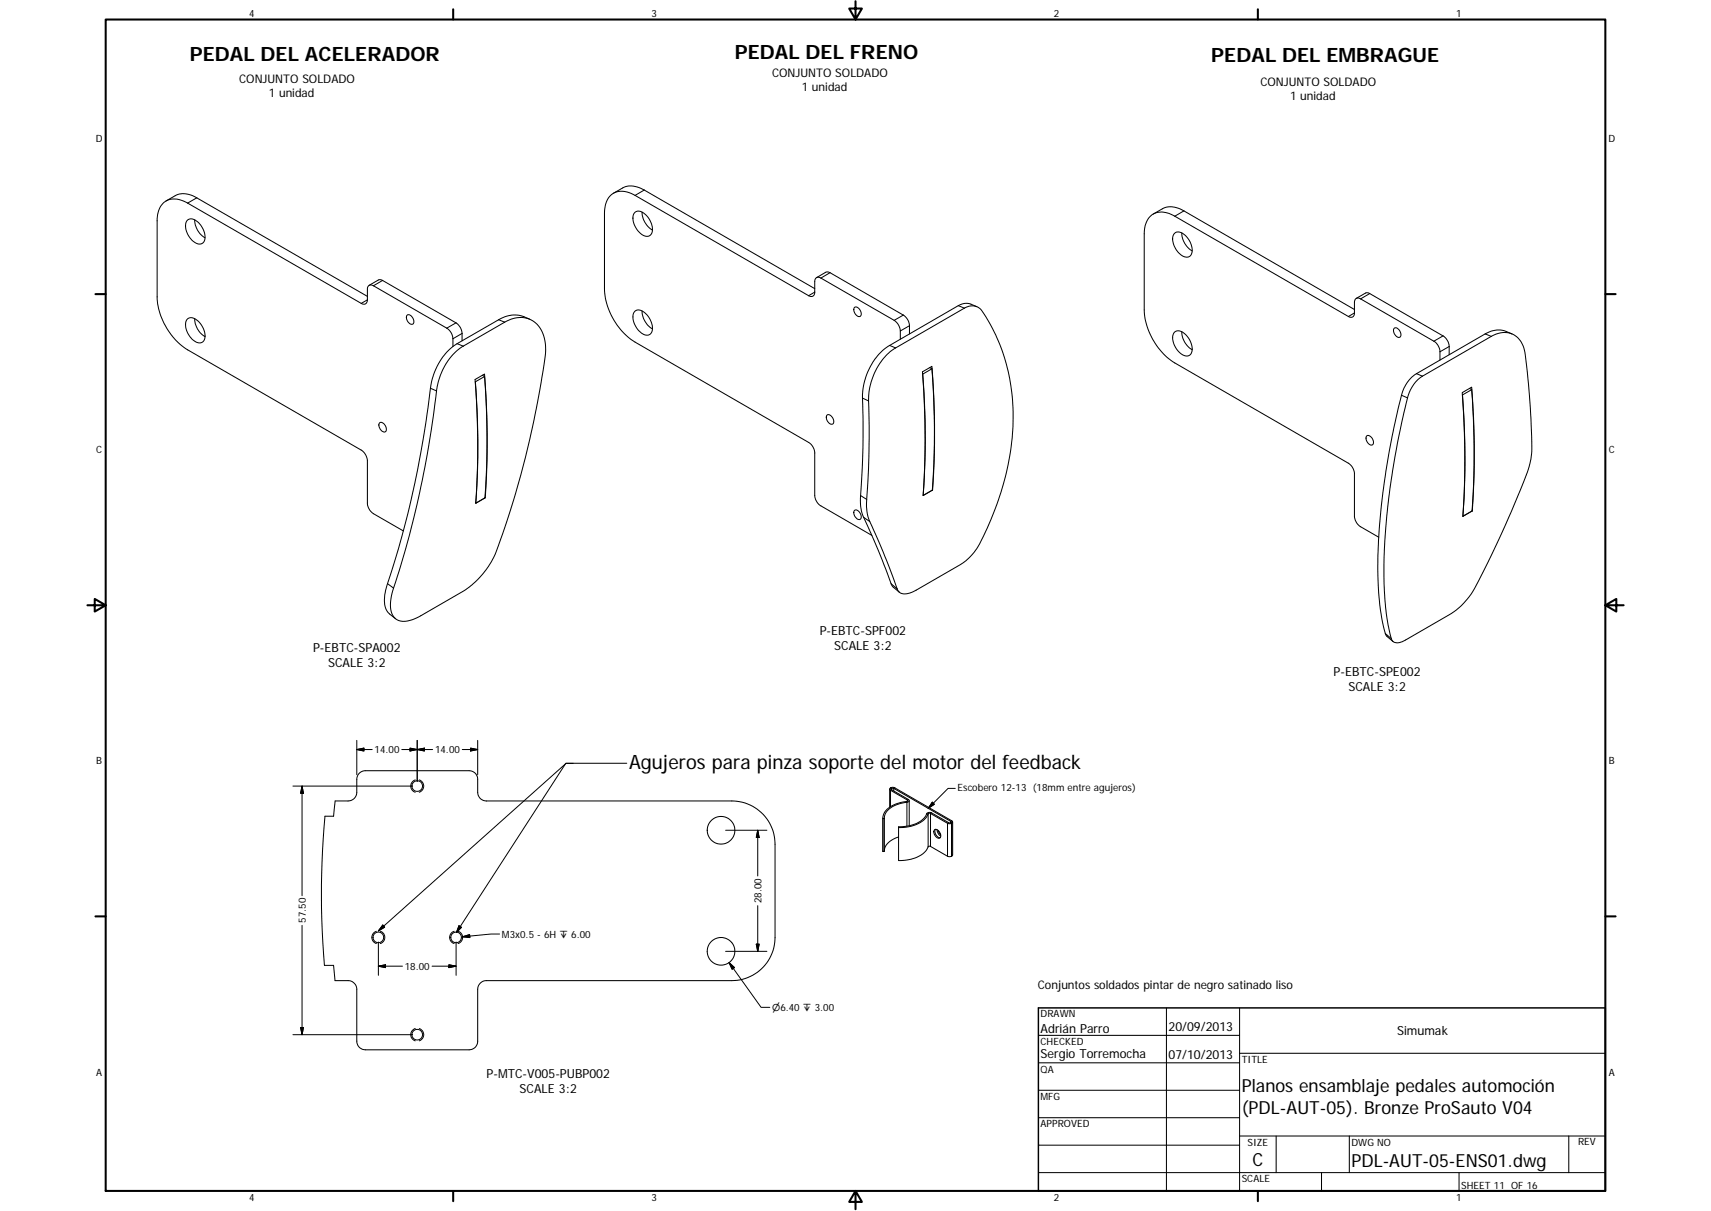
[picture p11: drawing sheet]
<svg xmlns="http://www.w3.org/2000/svg" width="594mm" height="420mm" viewBox="0 0 594 420" stroke-linecap="round" stroke-linejoin="round" font-family="sans-serif">
<g fill="none" stroke="#000" stroke-width=".36">
<path d="M57.7 69.7l3.1-1.8a7.3 7.3 0 0 1 7.5 .7l59.3 34.2M65.1 76.3a3.1 3.1 0 0 1 4.2 1.3 5.8 5.8 0 0 1 1.4 6.5 2.7 2.7 0 0 1-4-.7 6 6 0 0 1-1.8-6.8zM67.6 76.3a7.3 7.3 0 0 0 3.6 6.2M213 67l3.2-1.8a7.4 7.4 0 0 1 7.5 .7l59.2 34.2M220.5 73.6a3.1 3.1 0 0 1 4.1 1.3 5.9 5.9 0 0 1 1.4 6.5 2.64 2.64 0 0 1-4-.7 5.9 5.9 0 0 1-1.7-6.8zM222.9 73.6a7.4 7.4 0 0 0 3.6 6.2M400.4 74.3l3.2-1.8a7.3 7.3 0 0 1 7.5 .7l59.2 34.2M128.2 99l3.3-2 1.1 .2 25.7 14.8 1.3 1.3 .7 1.4 .1 3.6M283.5 96.3l3.4-1.9 1.3 .2 25.4 14.7 1.1 1 .8 1.3 .3 1.1v3.1M407.7 81.1a2.68 2.68 0 0 1 4 .7 6.1 6.1 0 0 1 1.7 6.8 2.74 2.74 0 0 1-4-.7 6 6 0 0 1-1.7-6.8zM410.3 80.8a7.4 7.4 0 0 0 3.6 6.3M65.1 110.6a3.1 3.1 0 0 1 4.2 1.3 5.8 5.8 0 0 1 1.4 6.4 2.7 2.7 0 0 1-4-.6 6 6 0 0 1-1.8-6.9z"/>
<path d="M67.6 110.6a7.3 7.3 0 0 0 3.6 6.2M141.4 109.3a2.08 2.08 0 0 1 1.9 3.2 2.16 2.16 0 0 1-1.9-3.2zM184 110.8l-2.1-.9a9.8 9.8 0 0 0-8.8 1l-14.4 8.3a21.6 21.6 0 0 0-9.2 15.5 350.2 350.2 0 0 1-15.7 70.4 8.1 8.1 0 0 0 1.3 7.7l2.2 1.9M220.5 107.9a3.1 3.1 0 0 1 4.1 1.3 5.9 5.9 0 0 1 1.4 6.5 2.64 2.64 0 0 1-4-.7 5.9 5.9 0 0 1-1.7-6.8zM222.9 107.9a7.4 7.4 0 0 0 3.6 6.2M296.7 106.6a2.08 2.08 0 0 1 1.9 3.2 2.2 2.2 0 0 1-1.9-3.2zM312.6 117.7l-.1-3.5-.7-1.8-1.1-1.1-25.7-14.8a1.3 1.3 0 0 0-1.5-.2 1.3 1.3 0 0 0-.6 1.4v3.6a1.29 1.29 0 0 1-.6 1.4 1.29 1.29 0 0 1-1.5-.1l-60.3-34.8a7 7 0 0 0-8.6 .1 8.6 8.6 0 0 0-2 6v26.4a23.5 23.5 0 0 0 10.6 18.4l60.5 35 1.3 1.4 .6 1.7v15.1l.3 1.4 .5 1 1 1 18 10.5M339.2 106.4l-2.1-.9a4.9 4.9 0 0 0-4.4 .5l-23.8 13.8a21.7 21.7 0 0 0-9.4 18.3 353.4 353.4 0 0 1-.7 36.4l.3 2.7 .7 2.1a327 327 0 0 1 10.1 24.1l2.4 2.1M407.7 115.4a2.68 2.68 0 0 1 4 .7 6.1 6.1 0 0 1 1.7 6.8 2.69 2.69 0 0 1-4-.7 6 6 0 0 1-1.7-6.8zM410.3 115.1a7.4 7.4 0 0 0 3.6 6.2M470.9 103.5l3.4-1.9 1 .1 26 15 1 1.1 .8 1.7 .1 3.6M484.1 113.9a2.05 2.05 0 0 1 1.9 .9 2.05 2.05 0 0 1 0 2.2 2.17 2.17 0 0 1-1.9-3.1z"/>
<path d="M525 115.9l-2-.9a8.2 8.2 0 0 0-7.3 .8l-23.9 13.8a12.4 12.4 0 0 0-5.2 7.5 239.1 239.1 0 0 0-8 66.2 51.9 51.9 0 0 0 2.9 17.4l2.2 1.9M157.3 120.2l-.2-3.7-.7-1.4-1-1.1-25.7-14.9a1.28 1.28 0 0 0-1.5-.1 1.28 1.28 0 0 0-.6 1.4v3.6a1.3 1.3 0 0 1-.7 1.4 1.3 1.3 0 0 1-1.5-.1l-60.3-34.8a7 7 0 0 0-8.5 .1 8.4 8.4 0 0 0-2 6v26.4a23.6 23.6 0 0 0 10.5 18.4l60.6 34.9 1.2 1.5 .6 1.7 .1 15.4 .4 1.4 .6 1 1.1 .9 10.4 6M157.7 122.6l2.7-2.2 14.8-8.6a8.7 8.7 0 0 1 13.9 6.1 25.2 25.2 0 0 1-.5 10.7 309.4 309.4 0 0 1-17.4 65.1 30.1 30.1 0 0 1-10.7 11.6l-14.4 8.3a8.6 8.6 0 0 1-8.4 1.3 6.4 6.4 0 0 1-2-6.8 49.9 49.9 0 0 1 2.9-10.1 370.4 370.4 0 0 0 13.4-64.7 22.3 22.3 0 0 1 5.7-10.7zM167.5 130.2l.7 .4M168.2 130.6a280.8 280.8 0 0 1 .2 42.1M168.2 130.6l-3.1 1.9a277.5 277.5 0 0 1 .1 42.1M308.1 122.9l2.4-1.9 24.3-14.1a4.3 4.3 0 0 1 6.2 1 67.7 67.7 0 0 1 9.5 50.7 100.2 100.2 0 0 1-11.8 32.4l-2.3 2.6-2 1.7-17.4 10a4.1 4.1 0 0 1-5 0l-.4-.7a318.4 318.4 0 0 0-10.2-25.1l-.5-4.3a400.4 400.4 0 0 0 .8-38.7 23 23 0 0 1 6.4-13.6zM322.8 127.6l.8 .4M323.6 128a277.2 277.2 0 0 1 .1 42.1M323.6 128l-3.2 1.8a281.2 281.2 0 0 1 .1 42.1M492.3 131.7l1.6-1.2 23.9-13.8a7.3 7.3 0 0 1 11.7 5.6 240.7 240.7 0 0 1 2.2 35.6l-.6 3.4a310.9 310.9 0 0 1-20.4 44.9 25 25 0 0 1-7.3 7l-16.2 9.3a2.63 2.63 0 0 1-4-.7l-.4-1.2a112.3 112.3 0 0 1-1.8-35.8 254.7 254.7 0 0 1 8.5-49l1.4-2.5zM500 124.9l-.1-3.5-.7-1.8-.8-.8-26-15.1a1.29 1.29 0 0 0-1.5-.2 1.29 1.29 0 0 0-.6 1.4v3.7a1.28 1.28 0 0 1-.6 1.4 1.28 1.28 0 0 1-1.5-.2l-60.3-34.8a6.6 6.6 0 0 0-9.3 1 9 9 0 0 0-1.3 5.1v26.4a23.4 23.4 0 0 0 10.6 18.4l60.6 35 1.2 1.4 .6 1.8v15l.2 1.4 .6 1 1 1.1 6.6 3.8"/>
<path d="M507.7 136.2l3.3-1.9a284.1 284.1 0 0 1 .2 43l-3.3 1.9a292 292 0 0 0-.2-43zM507.8 137a289 289 0 0 1 .1 42.1M510.2 134.7l.8 .5M511 135.2l-3.3 1.8M511 135.2a284.4 284.4 0 0 1 .1 42.1M131.9 146.6a2.09 2.09 0 0 1 1.9 3.2 2.15 2.15 0 0 1-1.9-3.2zM287.2 144a2.08 2.08 0 0 1 1.9 3.1 2.16 2.16 0 0 1-1.9-3.1zM474.6 151.2a2.09 2.09 0 0 1 1.9 3.2 2.2 2.2 0 0 1-1.9-3.2zM168.4 172.7l-3.2 1.9a292.3 292.3 0 0 0-.3-42.9l3.3-1.9a291.3 291.3 0 0 1 .3 42.9M296.7 177a2.15 2.15 0 0 1 2.3 2.7 .99 .99 0 0 1-1 .6 .99 .99 0 0 1-.9-.7 1.96 1.96 0 0 1-.4-2.6zM323.7 170l-3.2 1.9a284.3 284.3 0 0 0-.2-42.9l3.3-1.9a287.4 287.4 0 0 1 .2 42.9M511.1 177.2l.1 .1"/>
<path d="M124.7 268.3l1-.7 1.2-.2h36a2.93 2.93 0 0 1 3 3v4.5a3 3 0 0 0 3 3h85.2a15 15 0 0 1 15 15v32.3a15 15 0 0 1-15 15h-85.2a3 3 0 0 0-3 3v18a2.93 2.93 0 0 1-3 3h-36a2.96 2.96 0 0 1-3-3v-18a3 3 0 0 0-3-3h-4.6l-.5-5.3h-3.2a296.4 296.4 0 0 1 .2-51.7h3l.6-5.3h4.5a3 3 0 0 0 3-3v-4.9zM308.9 273.8v6.3M315.7 277.8v8.7M306.6 283.8v11.6h.5v-11.4M307.1 284a5.8 5.8 0 0 1 4.9-5l2.9-.6a.56 .56 0 0 0 .7-.3 .56 .56 0 0 0-.2-.7l-5.9-3.4a.45 .45 0 0 1 .2-.6 .45 .45 0 0 1 .6 .1l20 11.7-.8 .3-6.2-3.6a1.4 1.4 0 0 0-1.9 1.3 10.9 10.9 0 0 1-9.4 3.7v11.7a11.5 11.5 0 0 0 9.9-3.9l.4-1 .5-.1 6.3 3.5 .9 .1 .7-.4 .1-11.6M307.1 284h-.5a5.9 5.9 0 0 1 4.7-5.2l3.5-.7 .4-.4-6-3.5a.68 .68 0 0 1 0-.9 .68 .68 0 0 1 .9-.1l20.3 11.6a.61 .61 0 0 1 .2 .8 .61 .61 0 0 1-.8 .2l-.8-.2-6-3.4a.92 .92 0 0 0-1.1 1 11.3 11.3 0 0 1-9.9 3.9M312 290.4a6.3 6.3 0 0 0-4.9 4.7M324.5 287.8a1.94 1.94 0 0 1 1.8 2.9 1.96 1.96 0 0 1-1.8-2.9zM324.8 287.7a2.14 2.14 0 0 0 1.6 2.9M325.4 287.9l.4 1.4 .8 .8M325.7 288.1l.9 1.5M360.5 359.2h69.9"/>
<path d="M405 349.7v63.5M430.4 349.7v63.5M360.5 368.7h69.9M360.5 378.3h69.9M430.4 365.4h127M360.5 387.8h69.9M360.5 397.3h69.9M430.4 394.1h127M443.1 394.1v12.7M468.5 394.1v12.7M544.7 394.1v12.7M360.5 406.8h196.9"/>
<path d="M458.8 406.8v6.4M506.6 406.8v6.4"/>
<circle cx="144.9" cy="272.7" r="1.83"/>
<circle cx="250.4" cy="288.1" r="4.8"/>
<circle cx="131.4" cy="325.2" r="1.85"/>
<circle cx="158.4" cy="325.2" r="1.84"/>
<circle cx="250.3" cy="330.1" r="4.8"/>
<circle cx="144.9" cy="359" r="1.83"/>
</g>
<g fill="none" stroke="#000" stroke-width=".35">
<path d="M68.3 68.6l-3.2 1.9M223.7 65.9l-3.2 1.9M411.1 73.2l-3.2 1.8M132.8 97.3l-3.1 1.8M288.2 94.6l-3.2 1.9M127.6 104l-2.2 1.3M158.3 112l-3.2 1.9M158.7 119.2l2.1 .9M160.4 115.7l-3.1 1.8M173.1 110.9l2.1 .9M282.9 101.3l-2.1 1.3M308.9 119.8l2.1 .9"/>
<path d="M313.6 109.3l-3.1 1.8M315.8 113l-3.2 1.8M332.7 106l2.1 .9M470.3 108.6l-2.1 1.2M475.6 101.9l-3.2 1.8M501 116.5l-3.1 1.9M515.7 115.8l2.1 .9M149.5 134.7l2.1 .9M299.5 138.1l2.1 1M486.6 137.1l2.1 .9M491.8 129.6l2.1 .9M503.2 120.2l-3.2 1.8"/>
<path d="M168.4 172.7l-3.2 1.9M298.8 171.9l2.1 1.4M299.9 179.5l2.1 1.4M323.7 170.1l-3.2 1.8M511.1 177.3l-3.2 1.8M134.5 202.5l2.1 1.5M309.4 202.5l2.1 1.8M481 219.8l2.1 1.8M123.9 256.9v11.9M142.4 259.6l2.5 .5-2.5 .5zM144.9 256.9v14.2M163.4 259.6l2.5 .5-2.5 .5z"/>
<path d="M165.9 256.9v11.9M101.7 272.7h41.5M104.9 272.7v38.1M104.9 272.7l.5 2.5h-1zM123.9 260.1h5.3M123.9 260.1l2.5-.5v1zM144.2 270.6a2.24 2.24 0 0 0-1.6 2.1 2.24 2.24 0 0 0 1.6 2.2M144.9 260.1l2.5-.5v1zM145.6 270.6a2.25 2.25 0 0 1 1.5 2.1 2.25 2.25 0 0 1-1.5 2.2M150.2 260.1h-10.7M160.5 260.1h5.4M199 264.9h-2.5l-65.1 58.1"/>
<path d="M217.6 264.8h-21.1l-38.1 58.8M309.2 273.4l.3 .2v.4l-.3 .2v5.7M309.2 273.3l.4 .2v.5M310.7 273.3l-.4 .2v.9M314.8 278.1l.1 8.6M315.4 277.4l-.3 .2v.4M323.7 278.3l.7 .7-2.1 1.5zM331.7 273.5h-2.5l-6.9 7M251.9 288.1h14.4M263.1 288.1v15.8M263.1 288.1l.5 2.5h-1zM321.7 282.3l.6 .1v11.4"/>
<path d="M323.4 282l-.3 .2v11.5M329.3 285.4l-.3 .2v11.5M330 285.4l.4 .2v11.5M330.4 284.8l-.3 .2v.4l.3 .2v11.4M263.1 314.2v15.9M104.9 321.1v37.9M130.7 323.1a2.23 2.23 0 0 0-1.6 2.1 2.23 2.23 0 0 0 1.6 2.2M131.4 335.2l2.5-.5v1zM131.4 335.2h8.3M131.4 326.8v11.6M132.1 323.1a2.23 2.23 0 0 1 1.5 2.1 2.23 2.23 0 0 1-1.5 2.2M132.9 321l.7 .7-2.2 1.3z"/>
<path d="M150 335.2h8.4M155.9 334.7l2.5 .5-2.5 .5zM157.7 323.1a2.23 2.23 0 0 0-1.6 2.1 2.23 2.23 0 0 0 1.6 2.2M158.4 326.8v11.6M159.1 323.1a2.23 2.23 0 0 1 1.5 2.1 2.23 2.23 0 0 1-1.5 2.2M159.4 321.2l.8 .5-1.8 1.9zM160.6 325l2.4-.7 .1 1zM173.5 324.1h-3l-9.9 .9M251.9 330.1h14.4M253.1 334l11.2 15.5h3M253.1 334l1.9 1.7-.8 .6zM262.6 327.6h1l-.5 2.5z"/>
<path d="M101.7 359h41.5M104.4 356.5h1l-.5 2.5zM144.2 356.8a2.26 2.26 0 0 0-1.6 2.2 2.26 2.26 0 0 0 1.6 2.1M145.6 356.9a2.23 2.23 0 0 1 1.5 2.1 2.23 2.23 0 0 1-1.5 2.1"/>
</g>
<g fill="none" stroke="#000" stroke-width=".71">
<path d="M36.7 6.8h520.7v406.4h-520.7zM157.3 3.2v3.6M297 .4v6.4l-2.2-3.8h4.5l-2.3 3.8M436.7 3.2v3.6M33.1 102h3.6M557.4 102h3.6M30.3 210h6.4l-3.8-2.2v4.4l3.8-2.2M557.4 210l3.8 2.2v-4.4l-3.8 2.2h6.3M33.1 317.9h3.6M557.4 317.9h3.6M157.3 413.2v3.6M297 413.2l2.3 3.8h-4.5l2.2-3.8v6.3"/>
<path d="M436.7 413.2v3.6"/>
</g>
<path d="M360.5 349.7h196.9v63.5h-196.9z" fill="none" stroke="#000" stroke-width=".51"/>
<g fill="#000" stroke="#000" stroke-width=".35">
<path d="M123.9 260.1l2.5-.5v1zM144.9 260.1l2.5-.5v1zM104.9 272.7l.5 2.5h-1zM142.4 259.6l2.5 .5-2.5 .5zM163.4 259.6l2.5 .5-2.5 .5zM323.7 278.3l.7 .7-2.1 1.5zM263.1 288.1l.5 2.5h-1zM132.9 321l.7 .7-2.2 1.3zM131.4 335.2l2.5-.5v1zM155.9 334.7l2.5 .5-2.5 .5zM159.4 321.2l.8 .5-1.8 1.9zM160.6 325l2.4-.7 .1 1z"/>
<path d="M253.1 334l1.9 1.7-.8 .6zM262.6 327.6h1l-.5 2.5zM104.4 356.5h1l-.5 2.5z"/>
</g>
<g font-size="6.9">
<text x="65.9" y="21.2">PEDAL DEL ACELERADOR</text>
<text x="255.1" y="20.3">PEDAL DEL FRENO</text>
<text x="420.6" y="21.5">PEDAL DEL EMBRAGUE</text>
<text x="218.4" y="266.7">Agujeros para pinza soporte del motor del feedback</text>
</g>
<g font-size="6.3">
<text x="431.1" y="379">Planos ensamblaje pedales automoción</text>
<text x="431.1" y="386.6">(PDL-AUT-05). Bronze ProSauto V04</text>
<text x="434.8" y="404.7">C</text>
<text x="469.2" y="404.8">PDL-AUT-05-ENS01.dwg</text>
</g>
<g font-size="4.4">
<text x="284.6" y="220.2">P-EBTC-SPF002</text>
<text x="108.7" y="226.3">P-EBTC-SPA002</text>
<text x="289.6" y="225.4">SCALE 3:2</text>
<text x="113.9" y="231.5">SCALE 3:2</text>
<text x="463" y="234.4">P-EBTC-SPE002</text>
<text x="468.2" y="239.6">SCALE 3:2</text>
<text x="361.3" y="358.4">Adrián Parro</text>
<text x="405.8" y="357.8">20/09/2013</text>
<text x="485.1" y="359.2">Simumak</text>
<text x="361.3" y="367.1">Sergio Torremocha</text>
<text x="405.8" y="367.3">07/10/2013</text>
<text x="168.9" y="374">P-MTC-V005-PUBP002</text>
<text x="180.4" y="379.2">SCALE 3:2</text>
</g>
<g font-size="4.1">
<text x="83" y="28.7">CONJUNTO SOLDADO</text>
<text x="268.1" y="26.8">CONJUNTO SOLDADO</text>
<text x="437.6" y="29.7">CONJUNTO SOLDADO</text>
<text x="93.4" y="33.7">1 unidad</text>
<text x="278.4" y="31.7">1 unidad</text>
<text x="447.9" y="34.7">1 unidad</text>
<text x="360.3" y="343">Conjuntos soldados pintar de negro satinado liso</text>
</g>
<g font-size="3.5">
<text x="86.6" y="5.8">4</text>
<text x="226.3" y="5.8">3</text>
<text x="365.9" y="5.8">2</text>
<text x="505.6" y="5.8">1</text>
<text x="33.2" y="49.4">D</text>
<text x="558.5" y="49.4">D</text>
<text x="33.4" y="157.3">C</text>
<text x="558.6" y="157.3">C</text>
<text x="130" y="261.3">14.00</text>
<text x="151" y="261.3">14.00</text>
<text x="33.4" y="265.2">B</text>
<text x="558.6" y="265.2">B</text>
<text x="332.5" y="274.5">Escobero 12-13 (18mm entre agujeros)</text>
<text x="264.4" y="313.4" transform="rotate(-90 264.4 313.4)">28.00</text>
<text x="106.1" y="320.2" transform="rotate(-90 106.1 320.2)">57.50</text>
<text x="174.3" y="325.3">M3x0.5 - 6H ↧ 6.00</text>
<text x="140.5" y="336.5">18.00</text>
<text x="361.3" y="353">DRAWN</text>
<text x="361.3" y="362.5">CHECKED</text>
<text x="431.1" y="368.7">TITLE</text>
<text x="33.4" y="373.2">A</text>
<text x="361.3" y="372.1">QA</text>
<text x="558.6" y="373.2">A</text>
<text x="361.3" y="381.6">MFG</text>
<text x="361.3" y="391.2">APPROVED</text>
<text x="433.2" y="397.5">SIZE</text>
<text x="469.2" y="397.5">DWG NO</text>
<text x="547.9" y="397.4">REV</text>
<text x="431.1" y="410.2">SCALE</text>
<text x="507.3" y="412.4">SHEET 11 OF 16</text>
<text x="86.6" y="416.7">4</text>
<text x="226.3" y="416.7">3</text>
<text x="365.9" y="416.7">2</text>
<text x="505.6" y="416.7">1</text>
</g>
<text font-size="3.3" x="268.1" y="350.8">⌀6.40 ↧ 3.00</text>
</svg>
